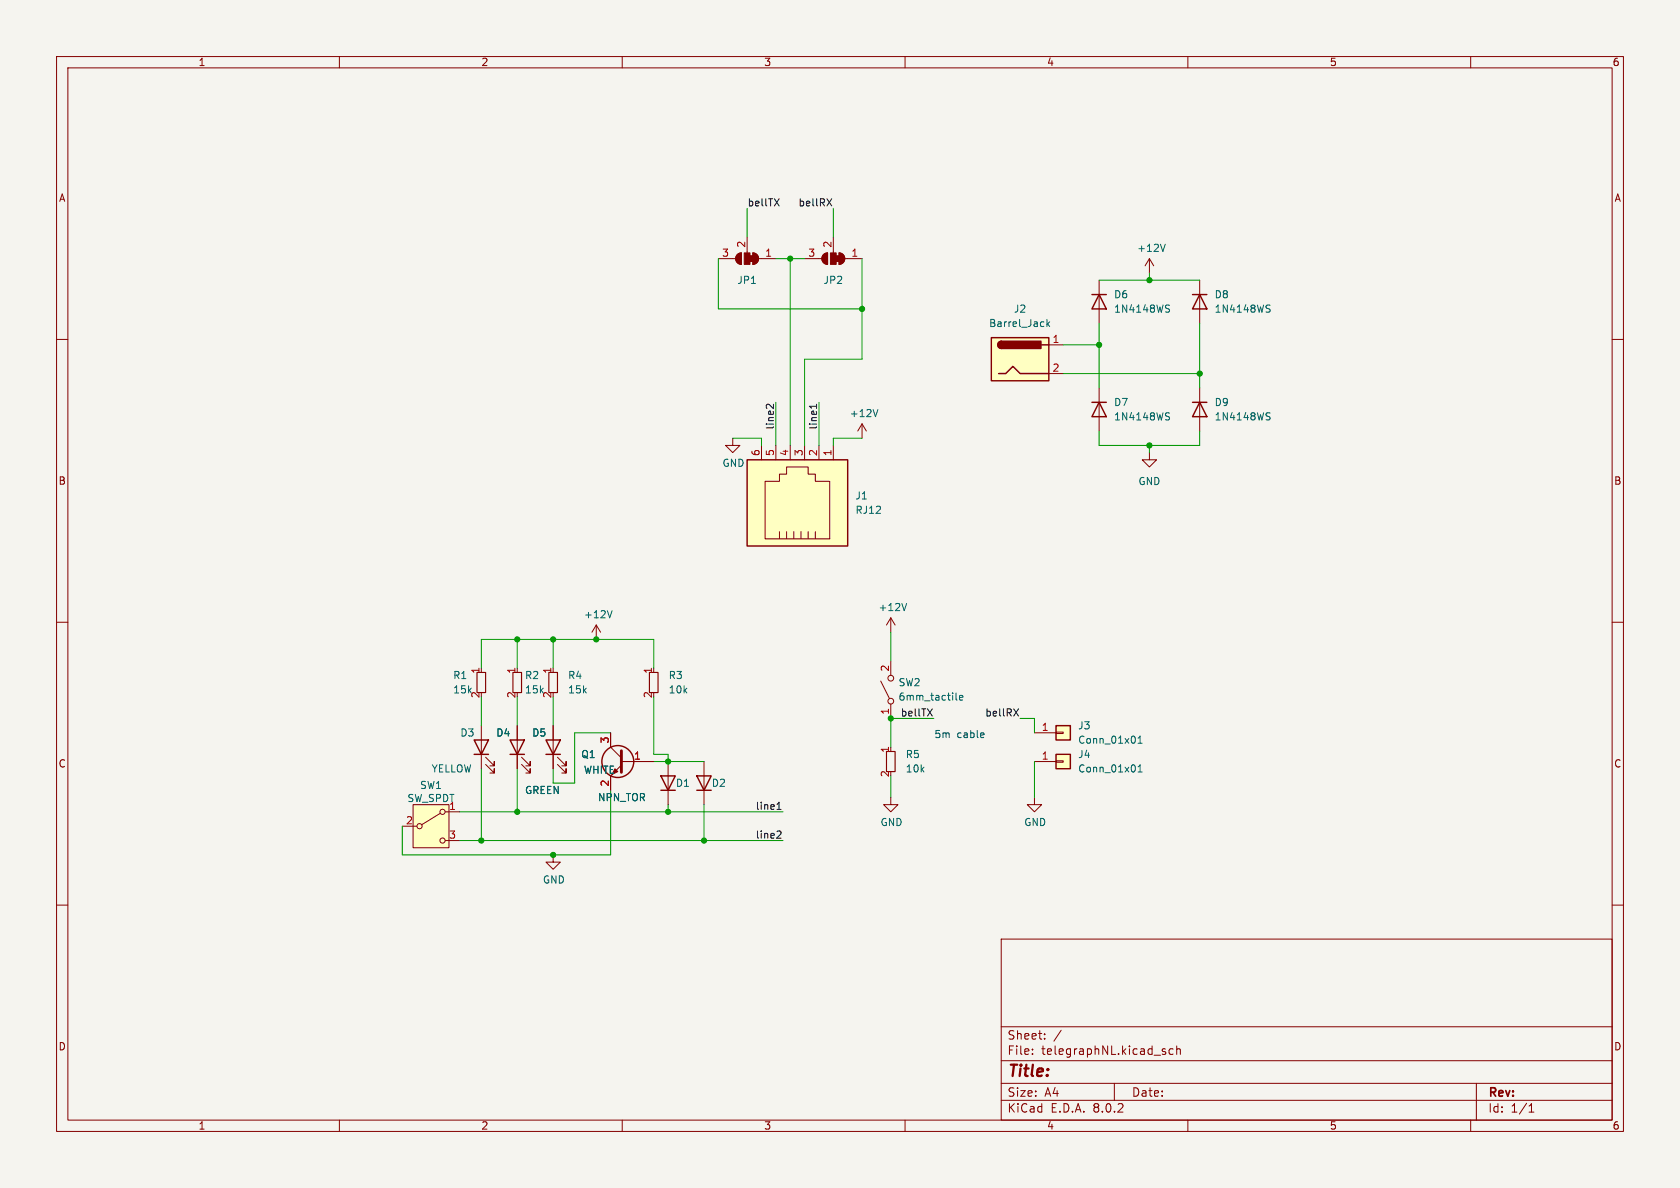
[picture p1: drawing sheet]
<svg xmlns="http://www.w3.org/2000/svg" width="297mm" height="210mm" viewBox="0 0 297 210" stroke-linecap="round" stroke-linejoin="round" font-family="sans-serif">
<path d="M0 0h297v210h-297z" fill="#f5f4ef" stroke="#f5f4ef" stroke-width=".18"/>
<g fill="none" stroke="#840000" stroke-width=".18">
<path d="M10 10h277v190h-277zM12 12h273v186h-273zM60 10v2M110 10v2M160 10v2M210 10v2M260 10v2M10 60h2M127 45.7h3M130.3 45l.8-.3v2a1.02 1.02 0 0 1-1-.6 1.02 1.02 0 0 1 .2-1.1zM132.1 41.9v2.8M133.1 44.7a1.02 1.02 0 0 1 1 1 1.02 1.02 0 0 1-1 1z"/>
<path d="M134.1 45.7h3.1M285 60h2M212.1 68.6v7.6M10 110h2M285 110h2M10 160h2M182.9 141v1.2h1.2l-1.2 1.3-1.3-1.3h1.3M285 160h2M177 166h108v32h-108zM60 198v2M110 198v2M160 198v2"/>
<path d="M177 194.5h108M177 191.5h108M177 187.5h108M177 181.5h108M182.5 186.3v.1M182.5 185.5v.1M184.7 183.6v.1M184.7 182.8v.1M187.6 182.1l-1.3 2M197 191.5v3M205.9 185.9l.2 .2-.2 .3M205.9 185.4l.1 .1"/>
<path d="M207.4 185.5l-.4-.1-.3 .3v.4l.1 .2h.6M208 185.5l.2-.1 .4 .1 .1 .9M208 184.9v1.5M210 198v2M260 198v2M261 191.5v6.5M270.3 196.6h.9M270.3 195.5l.4-.4v1.5"/>
</g>
<path d="M210.8 71.1h2.6M212.1 71.1l1.3 2.6h-2.6z" fill="none" stroke="#840000" stroke-width=".25"/>
<path d="M224.1 73.6l.3 .1 .1 .3-.2 .2h-.3M224.1 73h.4" fill="none" stroke="#006464" stroke-width=".18"/>
<g fill="#840000" stroke="#840000" stroke-width=".18">
<path d="M132.6 45.2h.5v1h-.5z"/>
<path d="M133.1 44.7a1.02 1.02 0 0 1 1 1 1.02 1.02 0 0 1-1 1z"/>
<path d="M131.6 44.7h1v2h-1z"/>
<path d="M130.3 45l.8-.3v2a1.02 1.02 0 0 1-1-.6 1.02 1.02 0 0 1 .2-1.1z"/>
</g>
<path d="M175.3 59.7h10.1v7.6h-10.1z" fill="#ffffc2"/>
<path d="M175.3 59.7h10.1v7.6h-10.1zM176.5 66h1.3l1.3-1.2 1.2 1.2h5.1M177 60.3a.64 .64 0 0 0-.6 .7 .64 .64 0 0 0 .6 .6M184.1 61h1.3" fill="none" stroke="#840000" stroke-width=".25"/>
<g fill="#840000" stroke="#840000" stroke-width=".25">
<path d="M176.6 60.5l.4-.2v1.3a.63 .63 0 0 1-.5-.4 .63 .63 0 0 1 .1-.7z"/>
<path d="M177 60.3h7v1.3h-7z"/>
</g>
<path d="M185.4 61h2.6M185.4 66h2.6" fill="none" stroke="#840000" stroke-width=".18"/>
<path d="M185.1 56.5v1.2M185.2 57.2l.4 .5M185.6 56.9l-.5 .5" fill="none" stroke="#006464" stroke-width=".18"/>
<path d="M186.7 128.3h2.5v2.5h-2.5z" fill="#ffffc2"/>
<path d="M182.9 129.5h3.8M186.7 129.4h1.3v.3h-1.3z" fill="none" stroke="#840000" stroke-width=".18"/>
<path d="M186.7 128.3h2.5v2.5h-2.5z" fill="none" stroke="#840000" stroke-width=".25"/>
<path d="M201.2 131.4h.7M201.2 130.5l.4-.4v1.3" fill="none" stroke="#006464" stroke-width=".18"/>
<path d="M186.7 133.4h2.5v2.5h-2.5z" fill="#ffffc2"/>
<g fill="none" stroke="#840000" stroke-width=".18">
<path d="M194.3 49.5v7.7M203.2 45.7l-.8 1.3M203.2 45.7v2.6M203.2 45.7l.8 1.3M129.5 77.5v1.2h1.3l-1.3 1.3-1.2-1.3h1.2M152.4 74.9l-.8 1.3M152.4 74.9v2.6M152.4 74.9l.8 1.3M97.8 128.3v7.6M98.6 135.1l1.5 1.6v-.8v.8h-.8M98.6 133.9l1.5 1.5v-.8v.8h-.8M107.9 129.5v2.6l2 1.9"/>
<path d="M109.9 135.3l-2 1.9v2.5M109.9 134.6h5.7M124.5 134.6v7.6M182.9 134.6h3.8M186.7 134.5h1.3v.2h-1.3z"/>
</g>
<g fill="none" stroke="#840000" stroke-width=".25">
<path d="M193 52.1h2.6M194.3 52.1l1.3 2.5h-2.6zM96.5 130.8h2.6l-1.3 2.6zM96.5 133.4h2.6M123.2 137.2h2.5l-1.2 2.5zM123.2 139.7h2.5M186.7 133.4h2.5v2.5h-2.5z"/>
<circle cx="109.2" cy="134.6" r="2.82"/>
</g>
<path d="M206 43.2l-.4 1.2M206.3 54.5l.3 .1 .2 .3-.3 .3h-.3M206.3 53.9l.5 .1M155.2 72.4l-.4 1.3M201.2 136.5h.7M201.2 135.6l.4-.4v1.3" fill="none" stroke="#006464" stroke-width=".18"/>
<path d="M109.9 132.7v3.8" fill="none" stroke="#840000" stroke-width=".51"/>
<path d="M132.1 81.3h17.8v15.2h-17.8z" fill="#ffffc2"/>
<g fill="none" stroke="#840000" stroke-width=".18">
<path d="M212.1 49.5v7.7M134.6 78.7v2.6M137.2 78.7v2.6M139.7 78.7v2.6M142.2 78.7v2.6M144.8 78.7v2.6M147.3 78.7v2.6M194.3 68.6v7.6M135.3 85.1h2.5v-1.3h1.3v-1.2h3.8v1.2h1.2v1.3h2.6v10.2h-11.4zM137.8 94v1.3M139.1 94v1.3M140.3 94v1.3"/>
<path d="M141.6 94v1.3M142.9 94v1.3M144.1 94v1.3M203.2 80v1.3h1.3l-1.3 1.3-1.3-1.3h1.3M157.5 109.2l-.8 1.3M157.5 109.2v2.6M157.5 116.8v2.6M157.5 109.2l.7 1.3M85.1 128.3v7.6M85.9 135.1l1.5 1.6v-.8v.8h-.8M85.9 133.9l1.5 1.5v-.8v.8h-.8M91.4 128.3v7.6"/>
<path d="M92.2 135.1l1.5 1.6v-.8v.8h-.7M92.2 133.9l1.5 1.5v-.8v.8h-.7M118.1 134.6v7.6M155.7 120.4l1.5 3M157.5 124.5v2.5M97.8 151.1v1.3h1.3l-1.3 1.3-1.3-1.3h1.3M157.5 141v1.2h1.2l-1.2 1.3-1.3-1.3h1.3"/>
<circle cx="157.5" cy="119.9" r=".51"/>
<circle cx="157.5" cy="124" r=".51"/>
</g>
<path d="M210.8 52.1h2.6M212.1 52.1l1.3 2.5h-2.6zM193 71.1h2.6M194.3 71.1l1.3 2.6h-2.6zM132.1 81.3h17.8v15.2h-17.8zM83.8 130.8h2.6l-1.3 2.6zM83.8 133.4h2.6M90.2 130.8h2.5l-1.3 2.6zM90.2 133.4h2.5M116.8 137.2h2.6l-1.3 2.5zM116.8 139.7h2.6" fill="none" stroke="#840000" stroke-width=".25"/>
<path d="M224.1 54.5l.3 .1 .1 .3-.2 .3h-.3M224.1 53.9l.4 .1M206.3 73.6l.3 .1 .2 .3-.3 .2h-.3M206.3 73h.5M160.3 106.7l-.4 1.2M169 122.5v1.1l.2 .2M169.6 123.3l.6-.1v-.2l-.4-.1-.2 .2 .1 .6h.5" fill="none" stroke="#006464" stroke-width=".18"/>
<path d="M84.3 118.9h1.6v3.5h-1.6zM90.7 118.9h1.5v3.5h-1.5zM97 118.9h1.6v3.5h-1.6zM114.8 118.9h1.5v3.5h-1.5zM156.7 132.8h1.5v3.6h-1.5z" fill="none" stroke="#840000" stroke-width=".2"/>
<path d="M73 142.2h6.4v7.7h-6.4z" fill="#ffffc2"/>
<g fill="none" stroke="#840000" stroke-width=".18">
<path d="M142.2 45.7h3.1M145.6 45l.7-.3v2a1.02 1.02 0 0 1-.9-.6 1.02 1.02 0 0 1 .2-1.1zM147.3 41.9v2.8M148.3 44.7a1.02 1.02 0 0 1 1 1 1.02 1.02 0 0 1-1 1zM149.4 45.7h3M105.4 110.5l-.8 1.3M105.4 110.5v2.5M105.4 110.5l.8 1.3M91.4 128.3v2.5M91.4 133.4v2.5M97.8 128.3v2.5M97.8 133.4v2.5"/>
<path d="M107.9 129.5v2.6M107.9 137.2v2.5M109.9 134.6h5.7M71.1 146.1h2.6M73 142.2h6.4v7.7h-6.4zM77.9 143.8l-3.4 2M78.7 143.5h2.6M78.7 148.6h2.6"/>
<circle cx="74.2" cy="146.1" r=".46"/>
<circle cx="78.2" cy="143.5" r=".46"/>
<circle cx="78.2" cy="148.6" r=".46"/>
</g>
<g fill="#840000" stroke="#840000" stroke-width=".18">
<path d="M147.8 45.2h.5v1h-.5z"/>
<path d="M148.3 44.7a1.02 1.02 0 0 1 1 1 1.02 1.02 0 0 1-1 1z"/>
<path d="M146.8 44.7h1v2h-1z"/>
<path d="M145.6 45l.7-.3v2a1.02 1.02 0 0 1-.9-.6 1.02 1.02 0 0 1 .2-1.1z"/>
</g>
<path d="M108.2 107.9l-.4 1.3" fill="none" stroke="#006464" stroke-width=".18"/>
<g fill="none" stroke="#0f0f0f" stroke-width=".18">
<path d="M136.9 35.1l.8 1.3M137.7 35.1l-.8 1.3M146.2 35.1l.8 1.3M147 35.1l-.8 1.3M136.7 71.5v.7l-.9-.7-.3 .1v.4M144.4 71.5v.7M144.4 71.8h-1.3l.3 .3M164 125.3l.8 1.3M164.8 125.3l-.8 1.3M179.2 125.3l.9 1.3M180.1 125.3l-.9 1.3M137.4 143.1h.7"/>
<path d="M137.5 142.1l.2-.3v1.3M137.5 146.9l.5 .1 .1 .3-.8 .9h.8"/>
</g>
<path d="M173.9 129.6l.1 .3-.6 .1" fill="none" stroke="#0000c2" stroke-width=".18"/>
<g fill="none" stroke="#009600" stroke-width=".18">
<path d="M132.1 36.8v5.1M147.3 36.8v5.1M127 45.7v8.9h25.4M137.2 45.7h5M139.7 45.7v33M152.4 45.7v17.8h-10.2v15.2M194.3 57.2v11.4M194.3 49.5h17.8M203.2 48.3v1.2M212.1 57.2v11.4M129.5 77.5h5.1v1.2M137.2 71.1v7.6"/>
<path d="M144.8 71.1v7.6M152.4 77.5h-5.1v1.2M188 61h6.3M188 66h24.1M194.3 76.2v2.5h17.8v-2.5M203.2 78.7v1.3M85.1 118.1v-5.1h30.5v5.1M91.4 113v5.1M97.8 113v5.1M157.5 111.8v5M85.1 123.2v5.1M85.1 135.9v12.7"/>
<path d="M91.4 123.2v5.1M91.4 135.9v7.6M97.8 123.2v5.1M107.9 129.5h-6.3v8.9h-3.8v-2.5M107.9 139.7v11.4h-36.8v-5M115.6 134.6h8.9M115.6 123.2v10.2h2.5v1.2M157.5 137.2v3.8M165.1 127h-7.6v5.1M180.3 127h2.6v2.5M182.9 134.6v6.4M81.3 148.6h57.1"/>
<path d="M81.3 143.5h57.1M118.1 142.2v1.3M124.5 142.2v6.4"/>
</g>
<g fill="#009600" stroke="#009600" stroke-width=".18">
<circle cx="194.3" cy="61" r=".46"/>
<circle cx="203.2" cy="49.5" r=".46"/>
<circle cx="212.1" cy="66" r=".46"/>
<circle cx="203.2" cy="78.7" r=".46"/>
<circle cx="105.4" cy="113" r=".46"/>
<circle cx="118.1" cy="143.5" r=".46"/>
<circle cx="124.5" cy="148.6" r=".46"/>
<circle cx="118.1" cy="134.6" r=".46"/>
<circle cx="157.5" cy="127" r=".46"/>
<circle cx="91.4" cy="143.5" r=".46"/>
<circle cx="97.8" cy="151.1" r=".46"/>
<circle cx="85.1" cy="148.6" r=".46"/>
<circle cx="97.8" cy="113" r=".46"/>
<circle cx="91.4" cy="113" r=".46"/>
<circle cx="152.4" cy="54.6" r=".46"/>
<circle cx="139.7" cy="45.7" r=".46"/>
</g>
<text font-size="2.8" fill="#840000" x="178" y="190.9">Title:</text>
<g font-size="2.1" fill="#840000">
<text x="178" y="184">Sheet:</text>
<text x="178" y="186.7">File:</text>
<text x="184.1" y="186.7">telegraphNL.kicad_sch</text>
<text x="178" y="196.9">KiCad</text>
<text x="178" y="194.1">Size:</text>
<text x="184.7" y="194.1">A4</text>
<text x="185.7" y="196.9">E.D.A.</text>
<text x="193.3" y="196.9">8.0.2</text>
<text x="200" y="194.1">Date:</text>
<text x="263" y="194.3">Rev:</text>
<text x="263" y="196.9">Id:</text>
<text x="267.1" y="196.9">1/1</text>
</g>
<g font-size="1.8" fill="#840000">
<text x="35" y="11.9">1</text>
<text x="85" y="11.9">2</text>
<text x="135" y="11.9">3</text>
<text x="185" y="11.9">4</text>
<text x="235" y="11.9">5</text>
<text x="285" y="11.9">6</text>
<text x="10.3" y="35.9">A</text>
<text x="285.3" y="35.9">A</text>
<text x="10.3" y="85.9">B</text>
<text x="285.3" y="85.9">B</text>
<text x="10.3" y="135.9">C</text>
<text x="285.3" y="135.9">C</text>
<text x="10.3" y="185.9">D</text>
<text x="285.3" y="185.9">D</text>
<text x="35" y="199.9">1</text>
<text x="85" y="199.9">2</text>
<text x="135" y="199.9">3</text>
<text x="185" y="199.9">4</text>
<text x="235" y="199.9">5</text>
<text x="285" y="199.9">6</text>
</g>
<g font-size="1.8" fill="#0f0f0f">
<text x="132.1" y="36.6">bellTX</text>
<text x="141.1" y="36.6">bellRX</text>
<text x="136.9" y="76" transform="rotate(-90 136.9 76)">line2</text>
<text x="144.5" y="76" transform="rotate(-90 144.5 76)">line1</text>
<text x="159.2" y="126.7">bellTX</text>
<text x="174.1" y="126.7">bellRX</text>
<text x="133.5" y="143.2">line1</text>
<text x="133.5" y="148.3">line2</text>
</g>
<g font-size="1.8" fill="#a90000">
<text x="127.6" y="45.5">3</text>
<text x="131.8" y="43.9" transform="rotate(-90 131.8 43.9)">2</text>
<text x="135.2" y="45.5">1</text>
<text x="142.8" y="45.5">3</text>
<text x="147.1" y="43.9" transform="rotate(-90 147.1 43.9)">2</text>
<text x="150.4" y="45.5">1</text>
<text x="186" y="60.7">1</text>
<text x="186" y="65.8">2</text>
<text x="134.4" y="80.7" transform="rotate(-90 134.4 80.7)">6</text>
<text x="136.9" y="80.7" transform="rotate(-90 136.9 80.7)">5</text>
<text x="139.4" y="80.7" transform="rotate(-90 139.4 80.7)">4</text>
<text x="142" y="80.7" transform="rotate(-90 142 80.7)">3</text>
<text x="144.5" y="80.7" transform="rotate(-90 144.5 80.7)">2</text>
<text x="147.1" y="80.7" transform="rotate(-90 147.1 80.7)">1</text>
<text x="84.8" y="119.2" transform="rotate(-90 84.8 119.2)">1</text>
<text x="91.2" y="119.2" transform="rotate(-90 91.2 119.2)">1</text>
<text x="97.5" y="119.2" transform="rotate(-90 97.5 119.2)">1</text>
<text x="115.3" y="119.2" transform="rotate(-90 115.3 119.2)">1</text>
<text x="157.2" y="118.8" transform="rotate(-90 157.2 118.8)">2</text>
<text x="84.8" y="123.5" transform="rotate(-90 84.8 123.5)">2</text>
<text x="91.2" y="123.5" transform="rotate(-90 91.2 123.5)">2</text>
<text x="97.5" y="123.5" transform="rotate(-90 97.5 123.5)">2</text>
<text x="115.3" y="123.5" transform="rotate(-90 115.3 123.5)">2</text>
<text x="107.7" y="131.5" transform="rotate(-90 107.7 131.5)">3</text>
<text x="157.2" y="126.4" transform="rotate(-90 157.2 126.4)">1</text>
<text x="184.1" y="129.3">1</text>
<text x="112" y="134.4">1</text>
<text x="157.2" y="137.5" transform="rotate(-90 157.2 137.5)">2</text>
<text x="157.2" y="133.2" transform="rotate(-90 157.2 133.2)">1</text>
<text x="184.1" y="134.4">1</text>
<text x="107.7" y="139.1" transform="rotate(-90 107.7 139.1)">2</text>
<text x="71.7" y="145.8">2</text>
<text x="79.3" y="148.3">3</text>
</g>
<g font-size="1.8" fill="#006464">
<text x="200.9" y="44.7">+12V</text>
<text x="130.3" y="50.4">JP1</text>
<text x="145.5" y="50.4">JP2</text>
<text x="196.9" y="52.9">D6</text>
<text x="214.6" y="52.9">D8</text>
<text x="174.8" y="58">Barrel_Jack</text>
<text x="179.1" y="55.5">J2</text>
<text x="196.9" y="55.5">1N4148WS</text>
<text x="214.6" y="55.5">1N4148WS</text>
<text x="196.9" y="72">D7</text>
<text x="214.6" y="72">D9</text>
<text x="150.1" y="73.9">+12V</text>
<text x="196.9" y="74.5">1N4148WS</text>
<text x="214.6" y="74.5">1N4148WS</text>
<text x="127.6" y="82.7">GND</text>
<text x="151.1" y="88.5">J1</text>
<text x="201.2" y="86">GND</text>
<text x="151.1" y="91">RJ12</text>
<text x="103.1" y="109.5">+12V</text>
<text x="155.2" y="108.2">+12V</text>
<text x="80" y="120.2">R1</text>
<text x="80" y="122.8">15k</text>
<text x="92.7" y="120.2">R2</text>
<text x="92.7" y="122.8">15k</text>
<text x="100.3" y="120.2">R4</text>
<text x="100.3" y="122.8">15k</text>
<text x="118.1" y="120.2">R3</text>
<text x="118.1" y="122.8">10k</text>
<text x="158.8" y="124.1">6mm_tactile</text>
<text x="158.8" y="121.5">SW2</text>
<text x="81.3" y="130.4">D3</text>
<text x="87.6" y="130.4">D4</text>
<text x="94" y="130.4">D5</text>
<text x="190.5" y="129.1">J3</text>
<text x="190.5" y="131.7">Conn_01x01</text>
<text x="76.2" y="136.8">YELLOW</text>
<text x="102.7" y="134.2">Q1</text>
<text x="103.1" y="137">WHITE</text>
<text x="160" y="134.2">R5</text>
<text x="160" y="136.8">10k</text>
<text x="190.5" y="134.2">J4</text>
<text x="190.5" y="136.8">Conn_01x01</text>
<text x="71.9" y="142">SW_SPDT</text>
<text x="74.2" y="139.7">SW1</text>
<text x="79.3" y="143.3">1</text>
<text x="92.7" y="140.6">GREEN</text>
<text x="105.6" y="141.8">NPN_TOR</text>
<text x="119.4" y="139.3">D1</text>
<text x="125.7" y="139.3">D2</text>
<text x="155.6" y="146.2">GND</text>
<text x="181" y="146.2">GND</text>
<text x="95.9" y="156.4">GND</text>
</g>
<g font-size="1.8" fill="#0000c2">
<text x="165.1" y="130.6">5m</text>
<text x="169.2" y="130.6">cable</text>
</g>
</svg>
